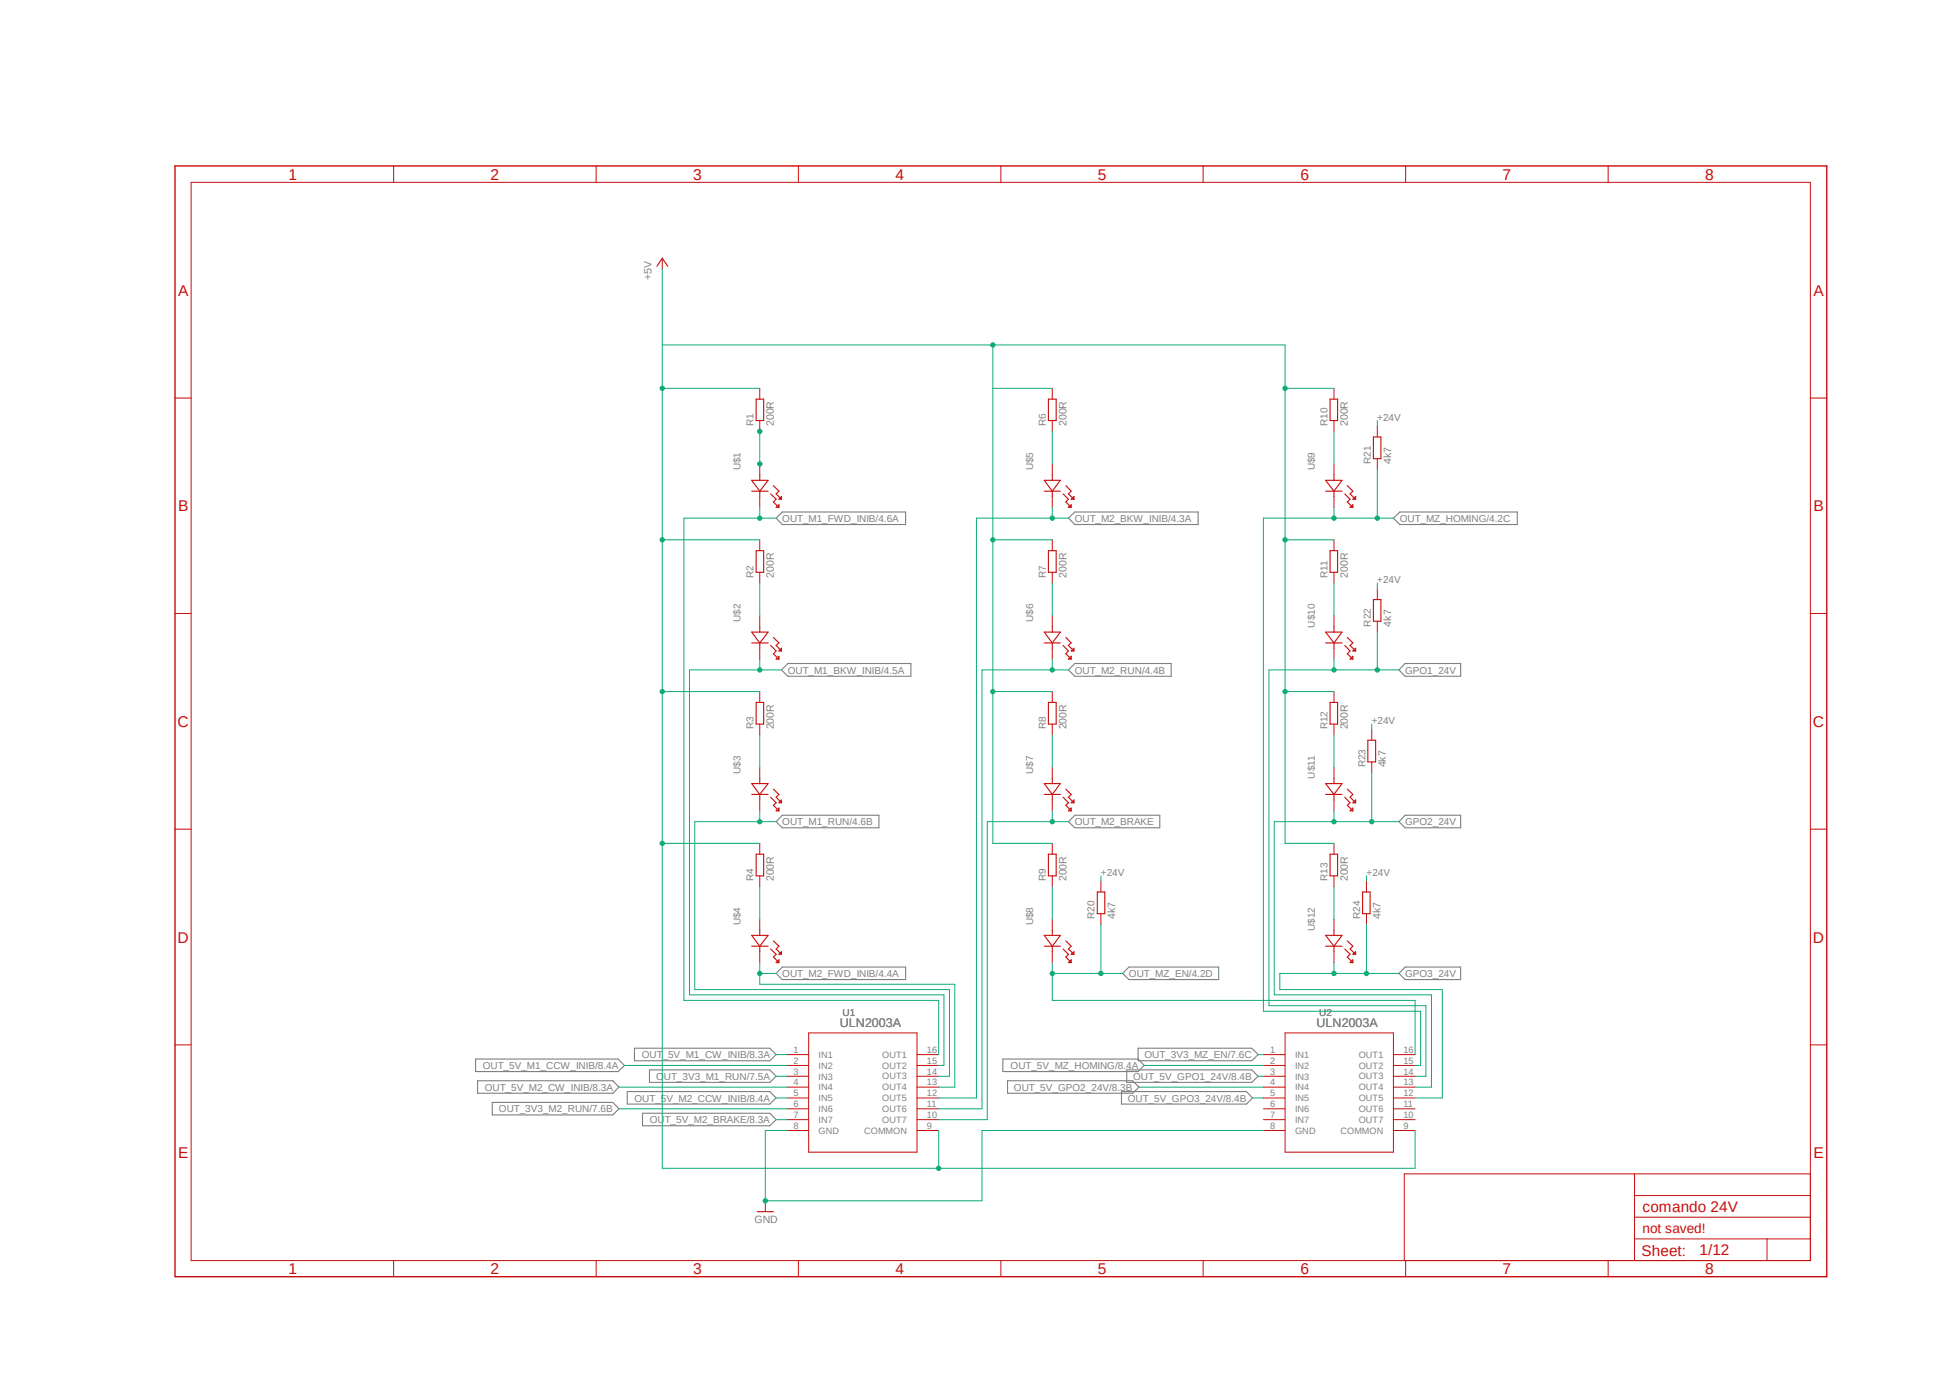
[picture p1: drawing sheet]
<svg xmlns="http://www.w3.org/2000/svg" width="297mm" height="210mm" viewBox="0 0 297 210" stroke-linecap="round" stroke-linejoin="round" font-family="sans-serif">
<path d="M26.3 25.1l252.3 169.7M278.6 25.1l-252.3 169.7" fill="none" stroke="#fff" stroke-width=".15"/>
<g fill="none" stroke="#808080" stroke-width=".17">
<path d="M118.3 78.9l.9-.9h18.8v1.9h-18.8zM162.8 78.9l1-.9h18.8v1.9h-18.8zM212.3 78.9l1-.9h17.9v1.9h-17.9zM119.1 102l1-1h18.7v2h-18.7zM163.8 101h14.7v2h-14.7l-1-1zM214.1 101h8.5v2h-8.5l-.9-1zM119.2 124.2h14.7v1.9h-14.7l-.9-1zM163.8 124.2h12.9v1.9h-12.9l-1-1zM214.1 124.2h8.5v1.9h-8.5l-.9-1zM96.7 159.6h20.6l1 1-1 .9h-20.6zM119.2 147.3h18.8v1.9h-18.8l-.9-.9zM172 147.3h13.7v1.9h-13.7l-.9-.9z"/>
<path d="M173.4 159.6h17.4l.9 1-.9 .9h-17.4zM214.1 147.3h8.5v1.9h-8.5l-.9-.9zM72.5 161.3h21.7l1 1-1 .9h-21.7zM72.8 164.6h20.6l.9 1-.9 .9h-20.6zM75 167.9h18.4l.9 1-.9 .9h-18.4zM95.6 166.2h21.7l1 1-1 .9h-21.7zM97.9 169.5h19.4l1 1-1 .9h-19.4zM99 162.9h18.3l1 1-1 .9h-18.3zM152.8 161.3h20.6l1 1-1 .9h-20.6zM153.5 164.6h19.1l1 1-1 .9h-19.1zM170.9 166.2h19l1 1-1 .9h-19zM171.7 162.9h19.1l.9 1-.9 .9h-19.1z"/>
</g>
<g fill="none" stroke="#c90d0c" stroke-width=".15">
<path d="M29.1 27.8h246.8v164.2h-246.8zM60 25.3v2.5M90.8 25.3v2.5M100.9 39.3v1.7M121.7 25.3v2.5M152.5 25.3v2.5M183.3 25.3v2.5M214.2 25.3v2.5M245.1 25.3v2.5M115.8 59.1v1.7M160.4 59.1v1.7M203.3 59.1v1.7"/>
<path d="M26.7 60.6h2.4M115.8 64.1v1.6M115.8 70.7v1.6M115.8 75.6v1.7M160.4 64.1v1.6M160.4 70.7v1.6M160.4 75.6v1.7M203.3 64.1v1.6M203.3 70.7v1.6M203.3 75.6v1.7M209.9 64.9v1.6M209.9 69.8v1.7"/>
<path d="M275.9 60.6h2.5M26.7 93.4h2.4M115.8 82.2v1.7M115.8 87.2v1.6M115.8 93.8v1.6M115.8 98.7v1.7M160.4 82.2v1.7M160.4 87.2v1.6M160.4 93.8v1.6M160.4 98.7v1.7M203.3 82.2v1.7M203.3 87.2v1.6"/>
<path d="M203.3 93.8v1.6M203.3 98.7v1.7M209.9 89.7v1.6M209.9 94.6v1.7M275.9 93.4h2.5M115.8 105.3v1.7M115.8 110.3v1.6M115.8 116.9v1.6M160.4 105.3v1.7M160.4 110.3v1.6M160.4 116.9v1.6M203.3 105.3v1.7"/>
<path d="M203.3 110.3v1.6M203.3 116.9v1.6M209 111.1v1.6M209 116v1.7M26.7 126.3h2.4M115.8 121.8v1.7M115.8 128.4v1.7M115.8 133.4v1.6M115.8 140v1.6M160.4 121.8v1.7M160.4 128.4v1.7M160.4 133.4v1.6"/>
<path d="M160.4 140v1.6M167.8 134.2v1.6M167.8 139.1v1.7M203.3 121.8v1.7M203.3 128.4v1.7M203.3 133.4v1.6M203.3 140v1.6M208.2 134.2v1.6M208.2 139.1v1.7M275.9 126.3h2.5M26.7 159.1h2.4M115.8 144.9v1.7"/>
<path d="M123.2 157.3h16.5v18.2h-16.5zM160.4 144.9v1.7M195.8 157.3h16.5v18.2h-16.5zM203.3 144.9v1.7M275.9 159.1h2.5M119.9 160.6h3.3M119.9 162.3h3.3M119.9 163.9h3.3M119.9 165.6h3.3M119.9 167.2h3.3M119.9 168.9h3.3M119.9 170.5h3.3"/>
<path d="M119.9 172.2h3.3M139.7 160.6h3.3M139.7 162.3h3.3M139.7 163.9h3.3M139.7 165.6h3.3M139.7 167.2h3.3M139.7 168.9h3.3M139.7 170.5h3.3M139.7 172.2h3.3M192.5 160.6h3.3M192.5 162.3h3.3M192.5 163.9h3.3"/>
<path d="M192.5 165.6h3.3M192.5 167.2h3.3M192.5 168.9h3.3M192.5 170.5h3.3M192.5 172.2h3.3M212.3 160.6h3.3M212.3 162.3h3.3M212.3 163.9h3.3M212.3 165.6h3.3M212.3 167.2h3.3M212.3 168.9h3.3M212.3 170.5h3.3"/>
<path d="M212.3 172.2h3.3M249.1 178.8v13.2M275.9 178.8h-61.9v13.2M60 192v2.4M90.8 192v2.4M116.6 182.9v1.6M121.7 192v2.4M152.5 192v2.4M183.3 192v2.4M214.2 192v2.4M245.1 192v2.4M249.1 188.7h26.8"/>
<path d="M249.1 185.4h26.8M249.1 182.1h26.8M269.3 188.7v3.3"/>
</g>
<path d="M26.7 25.3h251.7v169.1h-251.7z" fill="none" stroke="#c90d0c" stroke-width=".21"/>
<g fill="none" stroke="#c90d0c" stroke-width=".17">
<path d="M100.1 40.6l.8-1.3 .9 1.3M114.6 73.2h2.5l-1.3 1.6zM114.6 74.8h2.5M115.2 60.8h1.2v3.3h-1.2zM115.8 72.3v.9M115.8 74.8v.8M117.4 75.2l.9 .8-.4 .5 .8 .8M117.9 74l.8 .8-.4 .4 .8 .8M118.3 77.3l.4-.4v.4zM119.1 75.6v.4h-.4zM159.1 73.2h2.5l-1.2 1.6zM159.1 74.8h2.5"/>
<path d="M159.8 60.8h1.2v3.3h-1.2zM160.4 72.3v.9M160.4 74.8v.8M162 75.2l.8 .8-.4 .5 .8 .8M162.4 74l.8 .8-.4 .4 .9 .8M162.8 77.3l.4-.4v.4zM163.2 76l.5-.4v.4zM202 73.2h2.5l-1.2 1.6zM202 74.8h2.5M202.7 60.8h1.1v3.3h-1.1zM203.3 72.3v.9M203.3 74.8v.8"/>
<path d="M204.9 75.2l.8 .8-.4 .5 .9 .8M205.3 74l.9 .8-.5 .4 .9 .8M205.7 77.3l.5-.4v.4zM206.2 76l.4-.4v.4zM209.3 66.5h1.1v3.3h-1.1zM114.6 96.3h2.5l-1.3 1.6zM114.6 97.9h2.5M115.2 83.9h1.2v3.3h-1.2zM115.8 95.4v.9M115.8 97.9v.8M117.4 98.3l.9 .8-.4 .5 .8 .8M117.9 97.1l.8 .8-.4 .4 .8 .8"/>
<path d="M119.1 98.7v.4h-.4zM159.1 96.3h2.5l-1.2 1.6zM159.1 97.9h2.5M159.8 83.9h1.2v3.3h-1.2zM160.4 95.4v.9M160.4 97.9v.8M162 98.3l.8 .8-.4 .5 .8 .8M162.4 97.1l.8 .8-.4 .4 .9 .8M163.7 98.7v.4h-.5zM202 96.3h2.5l-1.2 1.6zM202 97.9h2.5M202.7 83.9h1.1v3.3h-1.1z"/>
<path d="M203.3 95.4v.9M203.3 97.9v.8M204.9 98.3l.8 .8-.4 .5 .9 .8M205.3 97.1l.9 .8-.5 .4 .9 .8M206.6 98.7v.4h-.4zM209.3 91.3h1.1v3.3h-1.1zM114.6 119.3h2.5l-1.3 1.7zM115.2 107h1.2v3.3h-1.2zM115.8 118.5v.8M118.3 100.4l.4-.5v.5zM159.1 119.3h2.5l-1.2 1.7zM159.8 107h1.2v3.3h-1.2z"/>
<path d="M160.4 118.5v.8M162.8 100.4l.4-.5v.5zM202 119.3h2.5l-1.2 1.7zM202.7 107h1.1v3.3h-1.1zM203.3 118.5v.8M205.7 100.4l.5-.5v.5zM208.4 112.7h1.2v3.3h-1.2zM114.6 121h2.5M115.2 130.1h1.2v3.3h-1.2zM115.8 121v.8M117.4 121.4l.9 .9-.4 .3 .8 .9M117.9 120.2l.8 .8-.4 .4 .8 .9"/>
<path d="M118.3 123.5l.4-.4v.4zM119.1 121.8v.5h-.4zM159.1 121h2.5M159.8 130.1h1.2v3.3h-1.2zM160.4 121v.8M162 121.4l.8 .9-.4 .3 .8 .9M162.4 120.2l.8 .8-.4 .4 .9 .9M162.8 123.5l.4-.4v.4zM163.2 122.3l.5-.5v.5zM167.2 135.8h1.2v3.3h-1.2zM202 121h2.5M202.7 130.1h1.1v3.3h-1.1z"/>
<path d="M203.3 121v.8M204.9 121.4l.8 .9-.4 .3 .9 .9M205.3 120.2l.9 .8-.5 .4 .9 .9M205.7 123.5l.5-.4v.4zM206.2 122.3l.4-.5v.5zM207.6 135.8h1.2v3.3h-1.2zM114.6 142.5h2.5l-1.3 1.6zM114.6 144.1h2.5M115.8 141.6v.9M115.8 144.1v.8M117.4 144.5l.9 .8-.4 .5 .8 .8M117.9 143.3l.8 .8-.4 .4 .8 .8"/>
<path d="M118.7 146.2v.4h-.4zM119.1 144.9v.4h-.4zM159.1 142.5h2.5l-1.2 1.6zM159.1 144.1h2.5M160.4 141.6v.9M160.4 144.1v.8M162 144.5l.8 .8-.4 .5 .8 .8M162.4 143.3l.8 .8-.4 .4 .9 .8M162.8 146.6l.4-.4v.4zM163.2 145.3l.5-.4v.4zM202 142.5h2.5l-1.2 1.6zM202 144.1h2.5"/>
<path d="M203.3 141.6v.9M203.3 144.1v.8M204.9 144.5l.8 .8-.4 .5 .9 .8M205.3 143.3l.9 .8-.5 .4 .9 .8M205.7 146.6l.5-.4v.4zM206.2 145.3l.4-.4v.4zM115.4 184.5h2.5"/>
</g>
<path d="M115.8 65.7v5" fill="none" stroke="#0dab76" stroke-width=".15"/>
<circle cx="115.8" cy="70.7" r=".33" fill="#0dab76"/>
<circle cx="115.8" cy="70.7" r=".33" fill="none" stroke="#0dab76" stroke-width=".15"/>
<circle cx="115.8" cy="65.7" r=".33" fill="#0dab76"/>
<g fill="none" stroke="#0dab76" stroke-width=".15">
<path d="M100.9 41v41.2h14.9M100.9 59.1h14.9M160.4 65.7v5M203.3 65.7v5M115.8 88.8v5M203.3 88.8v5M115.8 111.9v5M160.4 111.9v5M203.3 111.9v5M115.8 135v5M160.4 135v5M203.3 135v5"/>
<circle cx="115.8" cy="65.7" r=".33"/>
</g>
<circle cx="100.9" cy="59.1" r=".33" fill="#0dab76"/>
<g fill="none" stroke="#0dab76" stroke-width=".15">
<path d="M100.9 82.2v46.2h14.9"/>
<circle cx="100.9" cy="59.1" r=".33"/>
</g>
<circle cx="100.9" cy="82.2" r=".33" fill="#0dab76"/>
<g fill="none" stroke="#0dab76" stroke-width=".15">
<path d="M100.9 105.3h14.9"/>
<circle cx="100.9" cy="82.2" r=".33"/>
</g>
<circle cx="100.9" cy="105.3" r=".33" fill="#0dab76"/>
<g fill="none" stroke="#0dab76" stroke-width=".15">
<path d="M100.9 52.5h94.9v29.7h7.5M195.8 59.1h7.5"/>
<circle cx="100.9" cy="105.3" r=".33"/>
</g>
<circle cx="195.8" cy="59.1" r=".33" fill="#0dab76"/>
<g fill="none" stroke="#0dab76" stroke-width=".15">
<path d="M195.8 82.2v46.2h7.5"/>
<circle cx="195.8" cy="59.1" r=".33"/>
</g>
<circle cx="195.8" cy="82.2" r=".33" fill="#0dab76"/>
<g fill="none" stroke="#0dab76" stroke-width=".15">
<path d="M195.8 105.3h7.5"/>
<circle cx="195.8" cy="82.2" r=".33"/>
</g>
<circle cx="195.8" cy="105.3" r=".33" fill="#0dab76"/>
<g fill="none" stroke="#0dab76" stroke-width=".15">
<path d="M151.3 59.1h9.1"/>
<circle cx="195.8" cy="105.3" r=".33"/>
</g>
<circle cx="151.3" cy="52.5" r=".33" fill="#0dab76"/>
<g fill="none" stroke="#0dab76" stroke-width=".15">
<path d="M151.3 52.5v75.9h9.1M151.3 105.3h9.1"/>
<circle cx="151.3" cy="52.5" r=".33"/>
</g>
<circle cx="151.3" cy="105.3" r=".33" fill="#0dab76"/>
<g fill="none" stroke="#0dab76" stroke-width=".15">
<path d="M151.3 82.2h9.1"/>
<circle cx="151.3" cy="105.3" r=".33"/>
</g>
<circle cx="151.3" cy="82.2" r=".33" fill="#0dab76"/>
<g fill="none" stroke="#0dab76" stroke-width=".15">
<path d="M100.9 128.4v49.5h42.1v-5.7"/>
<circle cx="151.3" cy="82.2" r=".33"/>
</g>
<circle cx="100.9" cy="128.4" r=".33" fill="#0dab76"/>
<g fill="none" stroke="#0dab76" stroke-width=".15">
<path d="M215.6 172.2v5.7h-72.6"/>
<circle cx="100.9" cy="128.4" r=".33"/>
</g>
<circle cx="143" cy="177.9" r=".33" fill="#0dab76"/>
<g fill="none" stroke="#0dab76" stroke-width=".15">
<path d="M119.9 172.2h-3.3v10.7h33v-10.7h42.9"/>
<circle cx="143" cy="177.9" r=".33"/>
</g>
<circle cx="116.6" cy="182.9" r=".33" fill="#0dab76"/>
<g fill="none" stroke="#0dab76" stroke-width=".15">
<path d="M115.8 77.3v1.6M118.3 78.9h-14.1v73.5h38.8v8.2M94.3 165.6h25.6M94.3 168.9h25.6M95.2 162.3h24.7M118.3 160.6h1.6M118.3 163.9h1.6M118.3 167.2h1.6M118.3 170.5h1.6M173.6 165.6h18.9M174.4 162.3h18.1M190.9 167.2h1.6"/>
<path d="M191.7 160.6h.8M191.7 163.9h.8"/>
<circle cx="116.6" cy="182.9" r=".33"/>
</g>
<circle cx="115.8" cy="78.9" r=".33" fill="#0dab76"/>
<g fill="none" stroke="#0dab76" stroke-width=".15">
<path d="M115.8 100.4v1.6M119.1 102h-14v49.5h38.7v10.8h-.8"/>
<circle cx="115.8" cy="78.9" r=".33"/>
</g>
<circle cx="115.8" cy="102" r=".33" fill="#0dab76"/>
<g fill="none" stroke="#0dab76" stroke-width=".15">
<path d="M115.8 123.5v1.6M118.3 125.1h-12.4v25.6h38.8v13.2h-1.7"/>
<circle cx="115.8" cy="102" r=".33"/>
</g>
<circle cx="115.8" cy="125.1" r=".33" fill="#0dab76"/>
<g fill="none" stroke="#0dab76" stroke-width=".15">
<path d="M115.8 146.6v3.3h29.7v15.7h-2.5M115.8 148.3h2.5"/>
<circle cx="115.8" cy="125.1" r=".33"/>
</g>
<circle cx="115.8" cy="148.3" r=".33" fill="#0dab76"/>
<g fill="none" stroke="#0dab76" stroke-width=".15">
<path d="M160.4 77.3v1.6M162.8 78.9h-14v88.3h-5.8"/>
<circle cx="115.8" cy="148.3" r=".33"/>
</g>
<circle cx="160.4" cy="78.9" r=".33" fill="#0dab76"/>
<g fill="none" stroke="#0dab76" stroke-width=".15">
<path d="M160.4 100.4v1.6M162.8 102h-13.2v66.9h-6.6"/>
<circle cx="160.4" cy="78.9" r=".33"/>
</g>
<circle cx="160.4" cy="102" r=".33" fill="#0dab76"/>
<g fill="none" stroke="#0dab76" stroke-width=".15">
<path d="M160.4 123.5v1.6M162.8 125.1h-12.3v45.4h-7.5"/>
<circle cx="160.4" cy="102" r=".33"/>
</g>
<circle cx="160.4" cy="125.1" r=".33" fill="#0dab76"/>
<g fill="none" stroke="#0dab76" stroke-width=".15">
<path d="M160.4 146.6v5.8h55.2v8.2M160.4 148.3h10.7"/>
<circle cx="160.4" cy="125.1" r=".33"/>
</g>
<circle cx="160.4" cy="148.3" r=".33" fill="#0dab76"/>
<g fill="none" stroke="#0dab76" stroke-width=".15">
<path d="M167.8 140.8v7.5"/>
<circle cx="160.4" cy="148.3" r=".33"/>
</g>
<circle cx="167.8" cy="148.3" r=".33" fill="#0dab76"/>
<g fill="none" stroke="#0dab76" stroke-width=".15">
<path d="M203.3 77.3v1.6M212.3 78.9h-19.8v75.1h24v8.3h-.9"/>
<circle cx="167.8" cy="148.3" r=".33"/>
</g>
<circle cx="203.3" cy="78.9" r=".33" fill="#0dab76"/>
<g fill="none" stroke="#0dab76" stroke-width=".15">
<path d="M209.9 71.5v7.4"/>
<circle cx="203.3" cy="78.9" r=".33"/>
</g>
<circle cx="209.9" cy="78.9" r=".33" fill="#0dab76"/>
<g fill="none" stroke="#0dab76" stroke-width=".15">
<path d="M203.3 100.4v1.6M213.2 102h-19.8v51.2h23.9v10.7h-1.7"/>
<circle cx="209.9" cy="78.9" r=".33"/>
</g>
<circle cx="203.3" cy="102" r=".33" fill="#0dab76"/>
<g fill="none" stroke="#0dab76" stroke-width=".15">
<path d="M209.9 96.3v5.7"/>
<circle cx="203.3" cy="102" r=".33"/>
</g>
<circle cx="209.9" cy="102" r=".33" fill="#0dab76"/>
<g fill="none" stroke="#0dab76" stroke-width=".15">
<path d="M203.3 123.5v1.6M213.2 125.1h-19v26.4h23.9v14.1h-2.5"/>
<circle cx="209.9" cy="102" r=".33"/>
</g>
<circle cx="203.3" cy="125.1" r=".33" fill="#0dab76"/>
<g fill="none" stroke="#0dab76" stroke-width=".15">
<path d="M209 117.7v7.4"/>
<circle cx="203.3" cy="125.1" r=".33"/>
</g>
<circle cx="209" cy="125.1" r=".33" fill="#0dab76"/>
<g fill="none" stroke="#0dab76" stroke-width=".15">
<path d="M203.3 146.6v1.7M213.2 148.3h-18.2v2.4h24.8v16.5h-4.2"/>
<circle cx="209" cy="125.1" r=".33"/>
</g>
<circle cx="203.3" cy="148.3" r=".33" fill="#0dab76"/>
<g fill="none" stroke="#0dab76" stroke-width=".15">
<path d="M208.2 140.8v7.5"/>
<circle cx="203.3" cy="148.3" r=".33"/>
</g>
<circle cx="208.2" cy="148.3" r=".33" fill="#0dab76"/>
<g fill="none" stroke="#0dab76" stroke-width=".15">
<path d="M209.9 64.1v.8M160.4 88.8v5M209.9 88.8v.9M209 110.3v.8M167.8 133.4v.8M208.2 133.4v.8"/>
<circle cx="208.2" cy="148.3" r=".33"/>
</g>
<g font-size="2.4" fill="#c90d0c">
<text x="43.9" y="27.4">1</text>
<text x="74.8" y="27.4">2</text>
<text x="105.6" y="27.4">3</text>
<text x="136.5" y="27.4">4</text>
<text x="167.3" y="27.4">5</text>
<text x="198.2" y="27.4">6</text>
<text x="229" y="27.4">7</text>
<text x="259.8" y="27.4">8</text>
<text x="27.1" y="45">A</text>
<text x="276.4" y="45">A</text>
<text x="27.1" y="77.9">B</text>
<text x="276.4" y="77.9">B</text>
<text x="27.1" y="110.7">C</text>
<text x="276.3" y="110.7">C</text>
<text x="27.1" y="143.6">D</text>
<text x="276.3" y="143.6">D</text>
<text x="27.1" y="176.4">E</text>
<text x="276.4" y="176.4">E</text>
<text x="43.9" y="194.1">1</text>
<text x="74.8" y="194.1">2</text>
<text x="105.6" y="194.1">3</text>
<text x="136.5" y="194.1">4</text>
<text x="167.3" y="194.1">5</text>
<text x="198.2" y="194.1">6</text>
<text x="229" y="194.1">7</text>
<text x="259.8" y="194.1">8</text>
</g>
<g font-size="2.3" fill="#c90d0c">
<text x="250.3" y="184.5">comando 24V</text>
<text x="250.2" y="191.2">Sheet:</text>
<text x="259" y="191.1">1/12</text>
</g>
<text font-size="2.1" fill="#c90d0c" x="250.3" y="187.8">not saved!</text>
<g font-size="1.9" fill="#808080">
<text x="128" y="156.3">ULN2003A</text>
<text x="200.6" y="156.3">ULN2003A</text>
</g>
<g font-size="1.6" fill="#808080">
<text x="99.3" y="42.6" transform="rotate(-90 99.3 42.6)">+5V</text>
<text x="117.9" y="64.9" transform="rotate(-90 117.9 64.9)">200R</text>
<text x="162.5" y="64.9" transform="rotate(-90 162.5 64.9)">200R</text>
<text x="205.4" y="64.9" transform="rotate(-90 205.4 64.9)">200R</text>
<text x="212" y="70.7" transform="rotate(-90 212 70.7)">4k7</text>
<text x="117.9" y="88" transform="rotate(-90 117.9 88)">200R</text>
<text x="162.5" y="88" transform="rotate(-90 162.5 88)">200R</text>
<text x="205.4" y="88" transform="rotate(-90 205.4 88)">200R</text>
<text x="212" y="95.4" transform="rotate(-90 212 95.4)">4k7</text>
<text x="117.9" y="111.1" transform="rotate(-90 117.9 111.1)">200R</text>
<text x="162.5" y="111.1" transform="rotate(-90 162.5 111.1)">200R</text>
<text x="205.4" y="111.1" transform="rotate(-90 205.4 111.1)">200R</text>
<text x="211.2" y="116.9" transform="rotate(-90 211.2 116.9)">4k7</text>
<text x="117.9" y="134.2" transform="rotate(-90 117.9 134.2)">200R</text>
<text x="162.5" y="134.2" transform="rotate(-90 162.5 134.2)">200R</text>
<text x="205.4" y="134.2" transform="rotate(-90 205.4 134.2)">200R</text>
<text x="169.9" y="140" transform="rotate(-90 169.9 140)">4k7</text>
<text x="210.4" y="140" transform="rotate(-90 210.4 140)">4k7</text>
<text x="115" y="186.2">GND</text>
</g>
<g font-size="1.5" fill="#808080">
<text x="114.8" y="64.9" transform="rotate(-90 114.8 64.9)">R1</text>
<text x="159.4" y="64.9" transform="rotate(-90 159.4 64.9)">R6</text>
<text x="202.3" y="64.9" transform="rotate(-90 202.3 64.9)">R10</text>
<text x="209.9" y="64.1">+24V</text>
<text x="112.9" y="71.6" transform="rotate(-90 112.9 71.6)">U$1</text>
<text x="157.4" y="71.6" transform="rotate(-90 157.4 71.6)">U$5</text>
<text x="200.4" y="71.6" transform="rotate(-90 200.4 71.6)">U$9</text>
<text x="208.9" y="70.7" transform="rotate(-90 208.9 70.7)">R21</text>
<text x="119.2" y="79.5">OUT_M1_FWD_INIB/4.6A</text>
<text x="163.8" y="79.5">OUT_M2_BKW_INIB/4.3A</text>
<text x="213.3" y="79.5">OUT_MZ_HOMING/4.2C</text>
<text x="114.8" y="88" transform="rotate(-90 114.8 88)">R2</text>
<text x="159.4" y="88" transform="rotate(-90 159.4 88)">R7</text>
<text x="202.3" y="88" transform="rotate(-90 202.3 88)">R11</text>
<text x="209.9" y="88.8">+24V</text>
<text x="112.9" y="94.7" transform="rotate(-90 112.9 94.7)">U$2</text>
<text x="157.4" y="94.7" transform="rotate(-90 157.4 94.7)">U$6</text>
<text x="200.4" y="95.6" transform="rotate(-90 200.4 95.6)">U$10</text>
<text x="208.9" y="95.4" transform="rotate(-90 208.9 95.4)">R22</text>
<text x="120.1" y="102.6">OUT_M1_BKW_INIB/4.5A</text>
<text x="163.8" y="102.6">OUT_M2_RUN/4.4B</text>
<text x="214.1" y="102.6">GPO1_24V</text>
<text x="114.8" y="111.1" transform="rotate(-90 114.8 111.1)">R3</text>
<text x="159.4" y="111.1" transform="rotate(-90 159.4 111.1)">R8</text>
<text x="202.3" y="111.1" transform="rotate(-90 202.3 111.1)">R12</text>
<text x="209" y="110.3">+24V</text>
<text x="112.9" y="117.9" transform="rotate(-90 112.9 117.9)">U$3</text>
<text x="157.4" y="117.9" transform="rotate(-90 157.4 117.9)">U$7</text>
<text x="200.4" y="118.6" transform="rotate(-90 200.4 118.6)">U$11</text>
<text x="208.1" y="116.9" transform="rotate(-90 208.1 116.9)">R23</text>
<text x="119.2" y="125.7">OUT_M1_RUN/4.6B</text>
<text x="163.8" y="125.7">OUT_M2_BRAKE</text>
<text x="214.1" y="125.7">GPO2_24V</text>
<text x="114.8" y="134.2" transform="rotate(-90 114.8 134.2)">R4</text>
<text x="159.4" y="134.2" transform="rotate(-90 159.4 134.2)">R9</text>
<text x="167.8" y="133.4">+24V</text>
<text x="202.3" y="134.2" transform="rotate(-90 202.3 134.2)">R13</text>
<text x="208.2" y="133.4">+24V</text>
<text x="112.9" y="140.9" transform="rotate(-90 112.9 140.9)">U$4</text>
<text x="157.4" y="140.9" transform="rotate(-90 157.4 140.9)">U$8</text>
<text x="166.8" y="140" transform="rotate(-90 166.8 140)">R20</text>
<text x="200.4" y="141.8" transform="rotate(-90 200.4 141.8)">U$12</text>
<text x="207.3" y="140" transform="rotate(-90 207.3 140)">R24</text>
<text x="119.2" y="148.8">OUT_M2_FWD_INIB/4.4A</text>
<text x="172" y="148.8">OUT_MZ_EN/4.2D</text>
<text x="214.1" y="148.8">GPO3_24V</text>
<text x="128.4" y="154.7">U1</text>
<text x="201" y="154.7">U2</text>
<text x="97.8" y="161.2">OUT_5V_M1_CW_INIB/8.3A</text>
<text x="174.4" y="161.2">OUT_3V3_MZ_EN/7.6C</text>
<text x="73.6" y="162.8">OUT_5V_M1_CCW_INIB/8.4A</text>
<text x="73.9" y="166.1">OUT_5V_M2_CW_INIB/8.3A</text>
<text x="96.7" y="167.8">OUT_5V_M2_CCW_INIB/8.4A</text>
<text x="100" y="164.5">OUT_3V3_M1_RUN/7.5A</text>
<text x="154" y="162.8">OUT_5V_MZ_HOMING/8.4A</text>
<text x="154.5" y="166.1">OUT_5V_GPO2_24V/8.3B</text>
<text x="171.9" y="167.8">OUT_5V_GPO3_24V/8.4B</text>
<text x="172.7" y="164.5">OUT_5V_GPO1_24V/8.4B</text>
<text x="76" y="169.4">OUT_3V3_M2_RUN/7.6B</text>
<text x="99" y="171.1">OUT_5V_M2_BRAKE/8.3A</text>
</g>
<g font-size="1.4" fill="#808080">
<text x="120.9" y="160.4">1</text>
<text x="124.8" y="161.1">IN1</text>
<text x="134.5" y="161.1">OUT1</text>
<text x="141.3" y="160.4">16</text>
<text x="193.5" y="160.4">1</text>
<text x="197.4" y="161.1">IN1</text>
<text x="207.1" y="161.1">OUT1</text>
<text x="213.9" y="160.4">16</text>
<text x="120.9" y="162">2</text>
<text x="120.9" y="163.7">3</text>
<text x="120.9" y="165.3">4</text>
<text x="120.9" y="167">5</text>
<text x="124.8" y="162.8">IN2</text>
<text x="124.8" y="164.4">IN3</text>
<text x="124.8" y="166.1">IN4</text>
<text x="124.8" y="167.7">IN5</text>
<text x="134.5" y="167.7">OUT5</text>
<text x="134.5" y="166">OUT4</text>
<text x="134.5" y="164.4">OUT3</text>
<text x="134.5" y="162.7">OUT2</text>
<text x="141.3" y="167">12</text>
<text x="141.3" y="165.3">13</text>
<text x="141.3" y="163.7">14</text>
<text x="141.3" y="162">15</text>
<text x="193.5" y="162">2</text>
<text x="193.5" y="163.7">3</text>
<text x="193.5" y="165.3">4</text>
<text x="193.5" y="167">5</text>
<text x="197.4" y="162.8">IN2</text>
<text x="197.4" y="164.4">IN3</text>
<text x="197.4" y="166.1">IN4</text>
<text x="197.4" y="167.7">IN5</text>
<text x="207.1" y="167.7">OUT5</text>
<text x="207.1" y="166">OUT4</text>
<text x="207.1" y="164.4">OUT3</text>
<text x="207.1" y="162.7">OUT2</text>
<text x="213.9" y="167">12</text>
<text x="213.9" y="165.3">13</text>
<text x="213.9" y="163.7">14</text>
<text x="213.9" y="162">15</text>
<text x="120.9" y="168.6">6</text>
<text x="120.9" y="170.3">7</text>
<text x="120.9" y="171.9">8</text>
<text x="124.8" y="169.4">IN6</text>
<text x="124.8" y="171">IN7</text>
<text x="124.8" y="172.6">GND</text>
<text x="131.7" y="172.6">COMMON</text>
<text x="134.5" y="171">OUT7</text>
<text x="134.5" y="169.3">OUT6</text>
<text x="141.3" y="171.9">9</text>
<text x="141.3" y="170.3">10</text>
<text x="141.3" y="168.6">11</text>
<text x="193.5" y="168.6">6</text>
<text x="193.5" y="170.3">7</text>
<text x="193.5" y="171.9">8</text>
<text x="197.4" y="169.4">IN6</text>
<text x="197.4" y="171">IN7</text>
<text x="197.4" y="172.6">GND</text>
<text x="204.3" y="172.6">COMMON</text>
<text x="207.1" y="171">OUT7</text>
<text x="207.1" y="169.3">OUT6</text>
<text x="213.9" y="171.9">9</text>
<text x="213.9" y="170.3">10</text>
<text x="213.9" y="168.6">11</text>
</g>
</svg>
